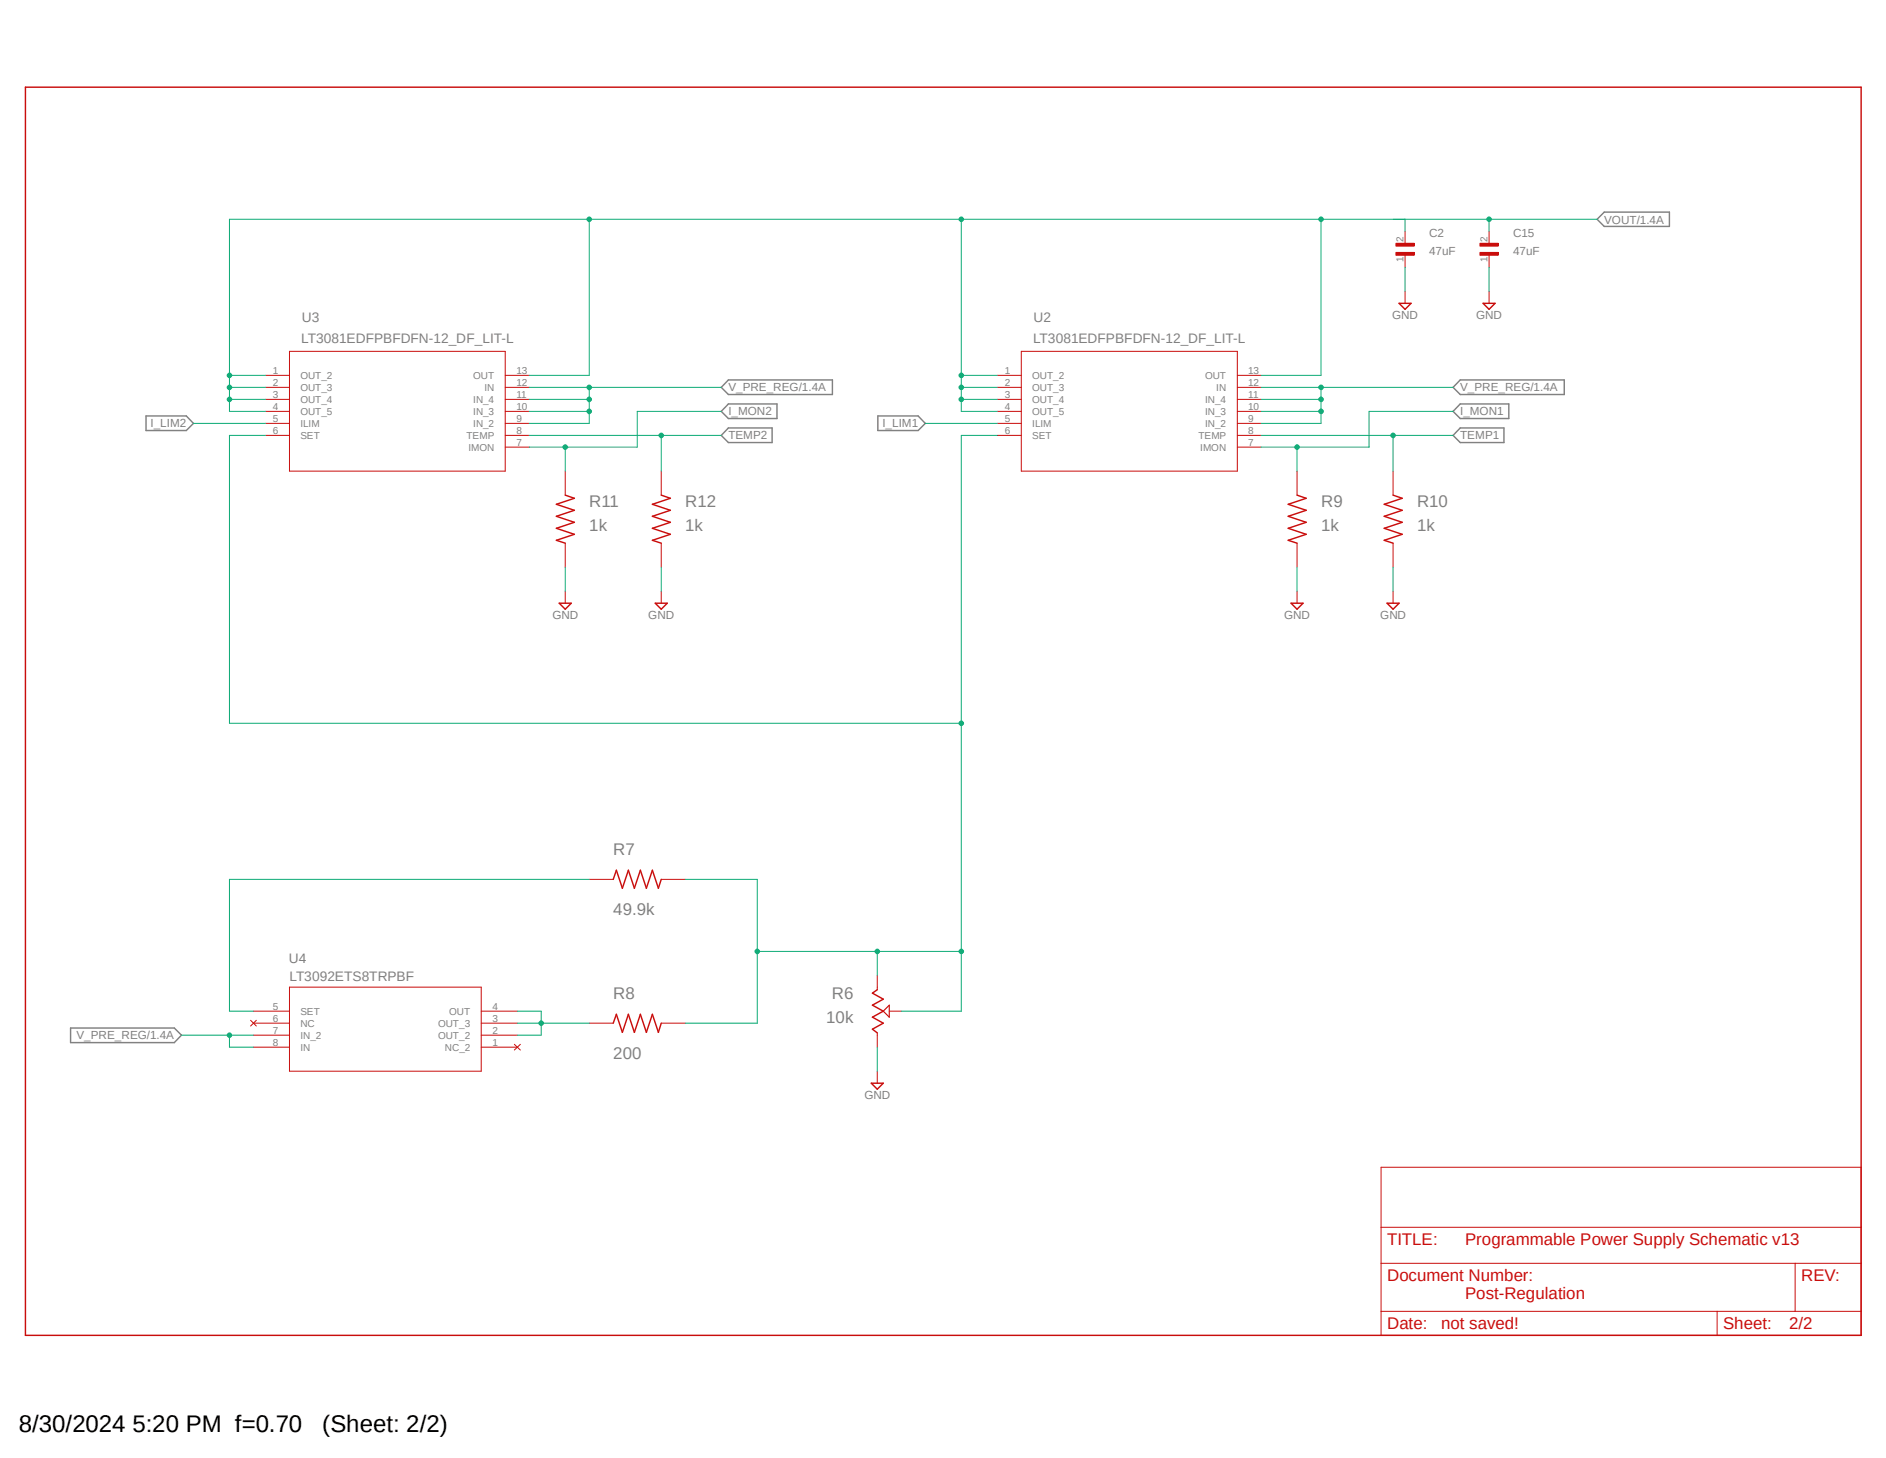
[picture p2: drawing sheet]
<svg xmlns="http://www.w3.org/2000/svg" width="279mm" height="216mm" viewBox="0 0 279 216" stroke-linecap="round" stroke-linejoin="round" font-family="sans-serif">
<path d="M3.4 12.7l272.6 185.5M276 12.7l-272.6 185.5" fill="none" stroke="#fff" stroke-width=".15"/>
<path d="M236.6 32.5l1.1-1.1h9.6v2.1h-9.6zM107.9 56.3h15.4v2.1h-15.4l-1.1-1zM107.9 59.8h7.2v2.2h-7.2l-1.1-1.1zM216.3 56.3h15.4v2.1h-15.4l-1-1zM216.3 59.8h7.2v2.2h-7.2l-1-1.1zM21.6 61.6h6l1.1 1.1-1.1 1.1h-6zM107.9 63.4h6.5v2.1h-6.5l-1.1-1zM130 61.6h6l1.1 1.1-1.1 1.1h-6zM216.3 63.4h6.5v2.1h-6.5l-1-1zM10.5 152.2h15.3l1.1 1.1-1.1 1.1h-15.3z" fill="none" stroke="#808080" stroke-width=".21"/>
<g fill="none" stroke="#c90d0c" stroke-width=".21">
<path d="M3.8 12.9h271.9v184.8h-271.9zM207.3 44.9h1.7l-.8 .9zM219.7 44.9h1.8l-.9 .9zM83.7 73.3l1.4 .5-2.7 .9 2.7 .9-2.7 .9 2.7 .8-2.7 .9 2.7 .9-2.7 .9 1.3 .4M98 73.3l1.3 .5-2.7 .9 2.7 .9-2.7 .9 2.7 .8-2.7 .9 2.7 .9-2.7 .9 1.4 .4M192.2 73.3l1.3 .5-2.7 .9 2.7 .9-2.7 .9 2.7 .8-2.7 .9 2.7 .9-2.7 .9 1.4 .4M206.4 73.3l1.3 .5-2.6 .9 2.6 .9-2.6 .9 2.6 .8-2.6 .9 2.6 .9-2.6 .9 1.3 .4M82.8 89.3h1.8l-.9 .9zM97.1 89.3h1.7l-.8 .9zM191.3 89.3h1.7l-.8 .9zM205.5 89.3h1.8l-.9 .9zM90.8 130.2l.5-1.3 .9 2.6 .9-2.6 .9 2.6 .9-2.6 .9 2.6 .8-2.6 .9 2.6 .5-1.3"/>
<path d="M90.8 151.5l.5-1.3 .9 2.7 .9-2.7 .9 2.7 .9-2.7 .9 2.7 .8-2.7 .9 2.7 .5-1.4M130 146.6l-.8 .5 1.7 .9-1.7 .8 1.7 .9-1.7 .9 1.7 .9-1.7 .9 .8 .6M129.1 160.4h1.8l-.9 .9z"/>
</g>
<g fill="none" stroke="#c90d0c" stroke-width=".15">
<path d="M206.8 37.4h2.7v.4h-2.7zM206.8 36h2.7v.4h-2.7zM208.2 34.2v1.8M208.2 37.8v1.8M219.2 37.4h2.8v.4h-2.8zM219.2 36h2.8v.4h-2.8zM220.6 34.2v1.8M220.6 37.8v1.8M39.3 55.6h3.6M39.3 57.4h3.6M39.3 59.1h3.6M42.9 52h31.9v17.8h-31.9z"/>
<path d="M74.8 55.6h3.6M74.8 57.4h3.6M74.8 59.1h3.6M147.7 55.6h3.6M147.7 57.4h3.6M147.7 59.1h3.6M151.3 52h32v17.8h-32zM183.3 55.6h3.5M183.3 57.4h3.5M183.3 59.1h3.5M208.2 43.1v1.8M220.6 43.1v1.8"/>
<path d="M39.3 60.9h3.6M39.3 62.7h3.6M39.3 64.5h3.6M74.8 60.9h3.6M74.8 62.7h3.6M74.8 64.5h3.6M74.8 66.2h3.6M83.7 69.8v3.5M98 69.8v3.5M147.7 60.9h3.6M147.7 62.7h3.6M147.7 64.5h3.6"/>
<path d="M183.3 60.9h3.5M183.3 62.7h3.5M183.3 64.5h3.5M183.3 66.2h3.5M192.2 69.8v3.5M206.4 69.8v3.5M83.7 80.4v3.6M83.7 87.5v1.8M98 80.4v3.6M98 87.5v1.8M192.2 80.4v3.6M192.2 87.5v1.8"/>
<path d="M206.4 80.4v3.6M206.4 87.5v1.8M87.3 130.2h3.5M98 130.2h3.5M37.1 151.1l.9 .8M37.5 149.7h5.4M37.5 155.1h5.4M37.5 153.3h5.4M37.5 151.5h5.4M38 151.1l-.9 .8M42.9 146.2h28.4v12.4h-28.4zM71.3 149.7h5.3"/>
<path d="M71.3 155.1h5.3M71.3 153.3h5.3M71.3 151.5h5.3M76.2 154.6l.9 .9M77.1 154.6l-.9 .9M87.3 151.5h3.5M98 151.5h3.5M130 144.4v2.2M130 153v2.1M130 158.6v1.8M131.7 149.7h1.8M204.6 172.8h71.1v24.9h-71.1z"/>
<path d="M204.6 187.1h71.1M204.6 194.2h71.1M204.6 181.7h71.1M254.4 194.2v3.5M265.9 187.1v7.1"/>
</g>
<path d="M130.9 149.7l.8-.9v1.8z" fill="none" stroke="#c90d0c" stroke-width=".17"/>
<path d="M206.8 37.6h2.7M206.8 36.2h2.7M219.2 37.6h2.8M219.2 36.2h2.8" fill="none" stroke="#c90d0c" stroke-width=".42"/>
<path d="M26.9 153.3h10.6M34 153.3v1.8h3.5" fill="none" stroke="#0dab76" stroke-width=".15"/>
<circle cx="34" cy="153.3" r=".33" fill="#0dab76"/>
<g fill="none" stroke="#0dab76" stroke-width=".15">
<path d="M186.8 57.4h8.9v5.3h-8.9M186.8 59.1h8.9M186.8 60.9h8.9"/>
<circle cx="34" cy="153.3" r=".33"/>
</g>
<circle cx="195.7" cy="60.9" r=".33" fill="#0dab76"/>
<circle cx="195.7" cy="60.9" r=".33" fill="none" stroke="#0dab76" stroke-width=".15"/>
<circle cx="195.7" cy="59.1" r=".33" fill="#0dab76"/>
<g fill="none" stroke="#0dab76" stroke-width=".15">
<path d="M195.7 57.4h19.6"/>
<circle cx="195.7" cy="59.1" r=".33"/>
</g>
<circle cx="195.7" cy="57.4" r=".33" fill="#0dab76"/>
<g fill="none" stroke="#0dab76" stroke-width=".15">
<path d="M78.4 57.4h8.9v5.3h-8.9M78.4 59.1h8.9M78.4 60.9h8.9"/>
<circle cx="195.7" cy="57.4" r=".33"/>
</g>
<circle cx="87.3" cy="60.9" r=".33" fill="#0dab76"/>
<circle cx="87.3" cy="60.9" r=".33" fill="none" stroke="#0dab76" stroke-width=".15"/>
<circle cx="87.3" cy="59.1" r=".33" fill="#0dab76"/>
<g fill="none" stroke="#0dab76" stroke-width=".15">
<path d="M87.3 57.4h19.5"/>
<circle cx="87.3" cy="59.1" r=".33"/>
</g>
<circle cx="87.3" cy="57.4" r=".33" fill="#0dab76"/>
<g fill="none" stroke="#0dab76" stroke-width=".15">
<path d="M87.3 130.2h-53.3v19.5h3.5M76.6 149.7h3.6v3.6h-3.6M76.6 151.5h3.6"/>
<circle cx="87.3" cy="57.4" r=".33"/>
</g>
<circle cx="80.2" cy="151.5" r=".33" fill="#0dab76"/>
<g fill="none" stroke="#0dab76" stroke-width=".15">
<path d="M39.3 64.5h-5.3v42.6h108.4M147.7 64.5h-5.3v85.2h-8.9M101.5 130.2h10.7v21.3h-10.7M80.2 151.5h7.1M112.2 140.9h30.2M130 140.9v3.5"/>
<circle cx="80.2" cy="151.5" r=".33"/>
</g>
<circle cx="112.2" cy="140.9" r=".33" fill="#0dab76"/>
<circle cx="112.2" cy="140.9" r=".33" fill="none" stroke="#0dab76" stroke-width=".15"/>
<circle cx="130" cy="140.9" r=".33" fill="#0dab76"/>
<circle cx="130" cy="140.9" r=".33" fill="none" stroke="#0dab76" stroke-width=".15"/>
<circle cx="142.4" cy="140.9" r=".33" fill="#0dab76"/>
<circle cx="142.4" cy="140.9" r=".33" fill="none" stroke="#0dab76" stroke-width=".15"/>
<circle cx="142.4" cy="107.1" r=".33" fill="#0dab76"/>
<g fill="none" stroke="#0dab76" stroke-width=".15">
<path d="M208.2 39.6v3.5M220.6 39.6v3.5M186.8 64.5h28.5M206.4 64.5v5.3M83.7 84v3.5M98 84v3.5M192.2 84v3.5M206.4 84v3.5M130 155.1v3.5"/>
<circle cx="142.4" cy="107.1" r=".33"/>
</g>
<circle cx="206.4" cy="64.5" r=".33" fill="#0dab76"/>
<g fill="none" stroke="#0dab76" stroke-width=".15">
<path d="M192.2 66.2v3.6M215.3 60.9h-12.5v5.3h-16"/>
<circle cx="206.4" cy="64.5" r=".33"/>
</g>
<circle cx="192.2" cy="66.2" r=".33" fill="#0dab76"/>
<g fill="none" stroke="#0dab76" stroke-width=".15">
<path d="M87.3 32.5v23.1h-8.9M142.4 32.5v28.4h5.3M195.7 32.5v23.1h-8.9M220.6 34.2v-1.7h-186.6v28.4h5.3M34 55.6h5.3M34 57.4h5.3M34 59.1h5.3M142.4 55.6h5.3M142.4 57.4h5.3M142.4 59.1h5.3"/>
<circle cx="192.2" cy="66.2" r=".33"/>
</g>
<circle cx="34" cy="59.1" r=".33" fill="#0dab76"/>
<circle cx="34" cy="59.1" r=".33" fill="none" stroke="#0dab76" stroke-width=".15"/>
<circle cx="34" cy="57.4" r=".33" fill="#0dab76"/>
<circle cx="34" cy="57.4" r=".33" fill="none" stroke="#0dab76" stroke-width=".15"/>
<circle cx="34" cy="55.6" r=".33" fill="#0dab76"/>
<circle cx="34" cy="55.6" r=".33" fill="none" stroke="#0dab76" stroke-width=".15"/>
<circle cx="87.3" cy="32.5" r=".33" fill="#0dab76"/>
<circle cx="87.3" cy="32.5" r=".33" fill="none" stroke="#0dab76" stroke-width=".15"/>
<circle cx="142.4" cy="32.5" r=".33" fill="#0dab76"/>
<circle cx="142.4" cy="32.5" r=".33" fill="none" stroke="#0dab76" stroke-width=".15"/>
<circle cx="142.4" cy="59.1" r=".33" fill="#0dab76"/>
<circle cx="142.4" cy="59.1" r=".33" fill="none" stroke="#0dab76" stroke-width=".15"/>
<circle cx="142.4" cy="57.4" r=".33" fill="#0dab76"/>
<circle cx="142.4" cy="57.4" r=".33" fill="none" stroke="#0dab76" stroke-width=".15"/>
<circle cx="142.4" cy="55.6" r=".33" fill="#0dab76"/>
<circle cx="142.4" cy="55.6" r=".33" fill="none" stroke="#0dab76" stroke-width=".15"/>
<circle cx="195.7" cy="32.5" r=".33" fill="#0dab76"/>
<g fill="none" stroke="#0dab76" stroke-width=".15">
<path d="M220.6 32.5h16"/>
<circle cx="195.7" cy="32.5" r=".33"/>
</g>
<circle cx="220.6" cy="32.5" r=".33" fill="#0dab76"/>
<g fill="none" stroke="#0dab76" stroke-width=".15">
<path d="M28.7 62.7h10.6M78.4 64.5h28.4M98 64.5v5.3"/>
<circle cx="220.6" cy="32.5" r=".33"/>
</g>
<circle cx="98" cy="64.5" r=".33" fill="#0dab76"/>
<g fill="none" stroke="#0dab76" stroke-width=".15">
<path d="M78.4 66.2h16M83.7 66.2v3.6"/>
<circle cx="98" cy="64.5" r=".33"/>
</g>
<circle cx="83.7" cy="66.2" r=".33" fill="#0dab76"/>
<g fill="none" stroke="#0dab76" stroke-width=".15">
<path d="M206.4 32.5h1.8v1.7M106.8 60.9h-12.4v5.3M137.1 62.7h10.6"/>
<circle cx="83.7" cy="66.2" r=".33"/>
</g>
<g font-size="3.6">
<text x="2.8" y="212.1">8/30/2024 5:20 PM f=0.70</text>
<text x="47.7" y="212.1">(Sheet: 2/2)</text>
</g>
<g font-size="2.5" fill="#808080">
<text x="87.3" y="75.1">R11</text>
<text x="101.5" y="75.1">R12</text>
<text x="195.7" y="75.1">R9</text>
<text x="209.9" y="75.1">R10</text>
<text x="87.3" y="78.7">1k</text>
<text x="101.5" y="78.7">1k</text>
<text x="195.7" y="78.7">1k</text>
<text x="209.9" y="78.7">1k</text>
<text x="90.8" y="126.7">R7</text>
<text x="90.8" y="135.6">49.9k</text>
<text x="90.8" y="148">R8</text>
<text x="123.2" y="148">R6</text>
<text x="122.4" y="151.5">10k</text>
<text x="90.8" y="156.8">200</text>
</g>
<g font-size="2.5" fill="#c90d0c">
<text x="205.5" y="184.4">TITLE:</text>
<text x="217" y="184.4">Programmable Power Supply Schematic v13</text>
<text x="205.5" y="189.7">Document Number:</text>
<text x="266.8" y="189.7">REV:</text>
<text x="205.5" y="196.9">Date:</text>
<text x="213.5" y="196.9">not saved!</text>
<text x="217" y="192.4">Post-Regulation</text>
<text x="255.3" y="196.9">Sheet:</text>
<text x="265" y="196.9">2/2</text>
</g>
<g font-size="2" fill="#808080">
<text x="44.7" y="47.8">U3</text>
<text x="153.1" y="47.8">U2</text>
<text x="44.6" y="50.8">LT3081EDFPBFDFN-12_DF_LIT-L</text>
<text x="153" y="50.8">LT3081EDFPBFDFN-12_DF_LIT-L</text>
<text x="42.8" y="142.7">U4</text>
<text x="42.9" y="145.3">LT3092ETS8TRPBF</text>
</g>
<g font-size="1.7" fill="#808080">
<text x="211.7" y="35.1">C2</text>
<text x="224.1" y="35.1">C15</text>
<text x="237.7" y="33.1">VOUT/1.4A</text>
<text x="211.7" y="37.8">47uF</text>
<text x="224.1" y="37.8">47uF</text>
<text x="206.2" y="47.3">GND</text>
<text x="218.7" y="47.3">GND</text>
<text x="107.9" y="58">V_PRE_REG/1.4A</text>
<text x="216.3" y="58">V_PRE_REG/1.4A</text>
<text x="22.3" y="63.3">I_LIM2</text>
<text x="107.9" y="65.1">TEMP2</text>
<text x="107.9" y="61.5">I_MON2</text>
<text x="130.7" y="63.3">I_LIM1</text>
<text x="216.3" y="65.1">TEMP1</text>
<text x="216.3" y="61.5">I_MON1</text>
<text x="81.8" y="91.7">GND</text>
<text x="96" y="91.7">GND</text>
<text x="190.2" y="91.7">GND</text>
<text x="204.5" y="91.7">GND</text>
<text x="11.3" y="153.9">V_PRE_REG/1.4A</text>
<text x="128.1" y="162.8">GND</text>
</g>
<g font-size="1.5" fill="#808080">
<text x="207.9" y="35.8" transform="rotate(-90 207.9 35.8)">2</text>
<text x="220.3" y="35.8" transform="rotate(-90 220.3 35.8)">2</text>
<text x="207.9" y="38.9" transform="rotate(-90 207.9 38.9)">1</text>
<text x="220.3" y="38.9" transform="rotate(-90 220.3 38.9)">1</text>
<text x="40.4" y="55.3">1</text>
<text x="40.4" y="57.1">2</text>
<text x="40.4" y="58.9">3</text>
<text x="44.5" y="56.1">OUT_2</text>
<text x="44.5" y="57.9">OUT_3</text>
<text x="44.5" y="59.6">OUT_4</text>
<text x="70.1" y="59.6">IN_4</text>
<text x="70.1" y="56.1">OUT</text>
<text x="71.8" y="57.9">IN</text>
<text x="76.5" y="58.9">11</text>
<text x="76.5" y="57.1">12</text>
<text x="76.5" y="55.3">13</text>
<text x="148.8" y="55.3">1</text>
<text x="148.8" y="57.1">2</text>
<text x="148.8" y="58.9">3</text>
<text x="152.9" y="56.1">OUT_2</text>
<text x="152.9" y="57.9">OUT_3</text>
<text x="152.9" y="59.6">OUT_4</text>
<text x="178.5" y="59.6">IN_4</text>
<text x="178.5" y="56.1">OUT</text>
<text x="180.2" y="57.9">IN</text>
<text x="184.9" y="58.9">11</text>
<text x="184.9" y="57.1">12</text>
<text x="184.9" y="55.3">13</text>
<text x="40.4" y="60.7">4</text>
<text x="40.4" y="62.4">5</text>
<text x="40.4" y="64.2">6</text>
<text x="44.5" y="61.4">OUT_5</text>
<text x="44.5" y="63.2">ILIM</text>
<text x="44.5" y="65">SET</text>
<text x="69.1" y="65">TEMP</text>
<text x="70.1" y="63.2">IN_2</text>
<text x="70.1" y="61.4">IN_3</text>
<text x="76.5" y="66">7</text>
<text x="76.5" y="64.2">8</text>
<text x="76.5" y="62.4">9</text>
<text x="76.5" y="60.7">10</text>
<text x="148.8" y="60.7">4</text>
<text x="148.8" y="62.4">5</text>
<text x="148.8" y="64.2">6</text>
<text x="152.9" y="61.4">OUT_5</text>
<text x="152.9" y="63.2">ILIM</text>
<text x="152.9" y="65">SET</text>
<text x="177.5" y="65">TEMP</text>
<text x="178.5" y="63.2">IN_2</text>
<text x="178.5" y="61.4">IN_3</text>
<text x="184.9" y="66">7</text>
<text x="184.9" y="64.2">8</text>
<text x="184.9" y="62.4">9</text>
<text x="184.9" y="60.7">10</text>
<text x="69.4" y="66.8">IMON</text>
<text x="177.8" y="66.8">IMON</text>
<text x="40.4" y="149.5">5</text>
<text x="72.9" y="149.5">4</text>
<text x="40.4" y="151.3">6</text>
<text x="40.4" y="153.1">7</text>
<text x="40.4" y="154.9">8</text>
<text x="44.5" y="150.3">SET</text>
<text x="44.5" y="152.1">NC</text>
<text x="44.5" y="153.8">IN_2</text>
<text x="44.5" y="155.6">IN</text>
<text x="64.9" y="153.8">OUT_2</text>
<text x="64.9" y="152.1">OUT_3</text>
<text x="65.9" y="155.6">NC_2</text>
<text x="66.5" y="150.3">OUT</text>
<text x="72.9" y="154.9">1</text>
<text x="72.9" y="153.1">2</text>
<text x="72.9" y="151.3">3</text>
</g>
</svg>
